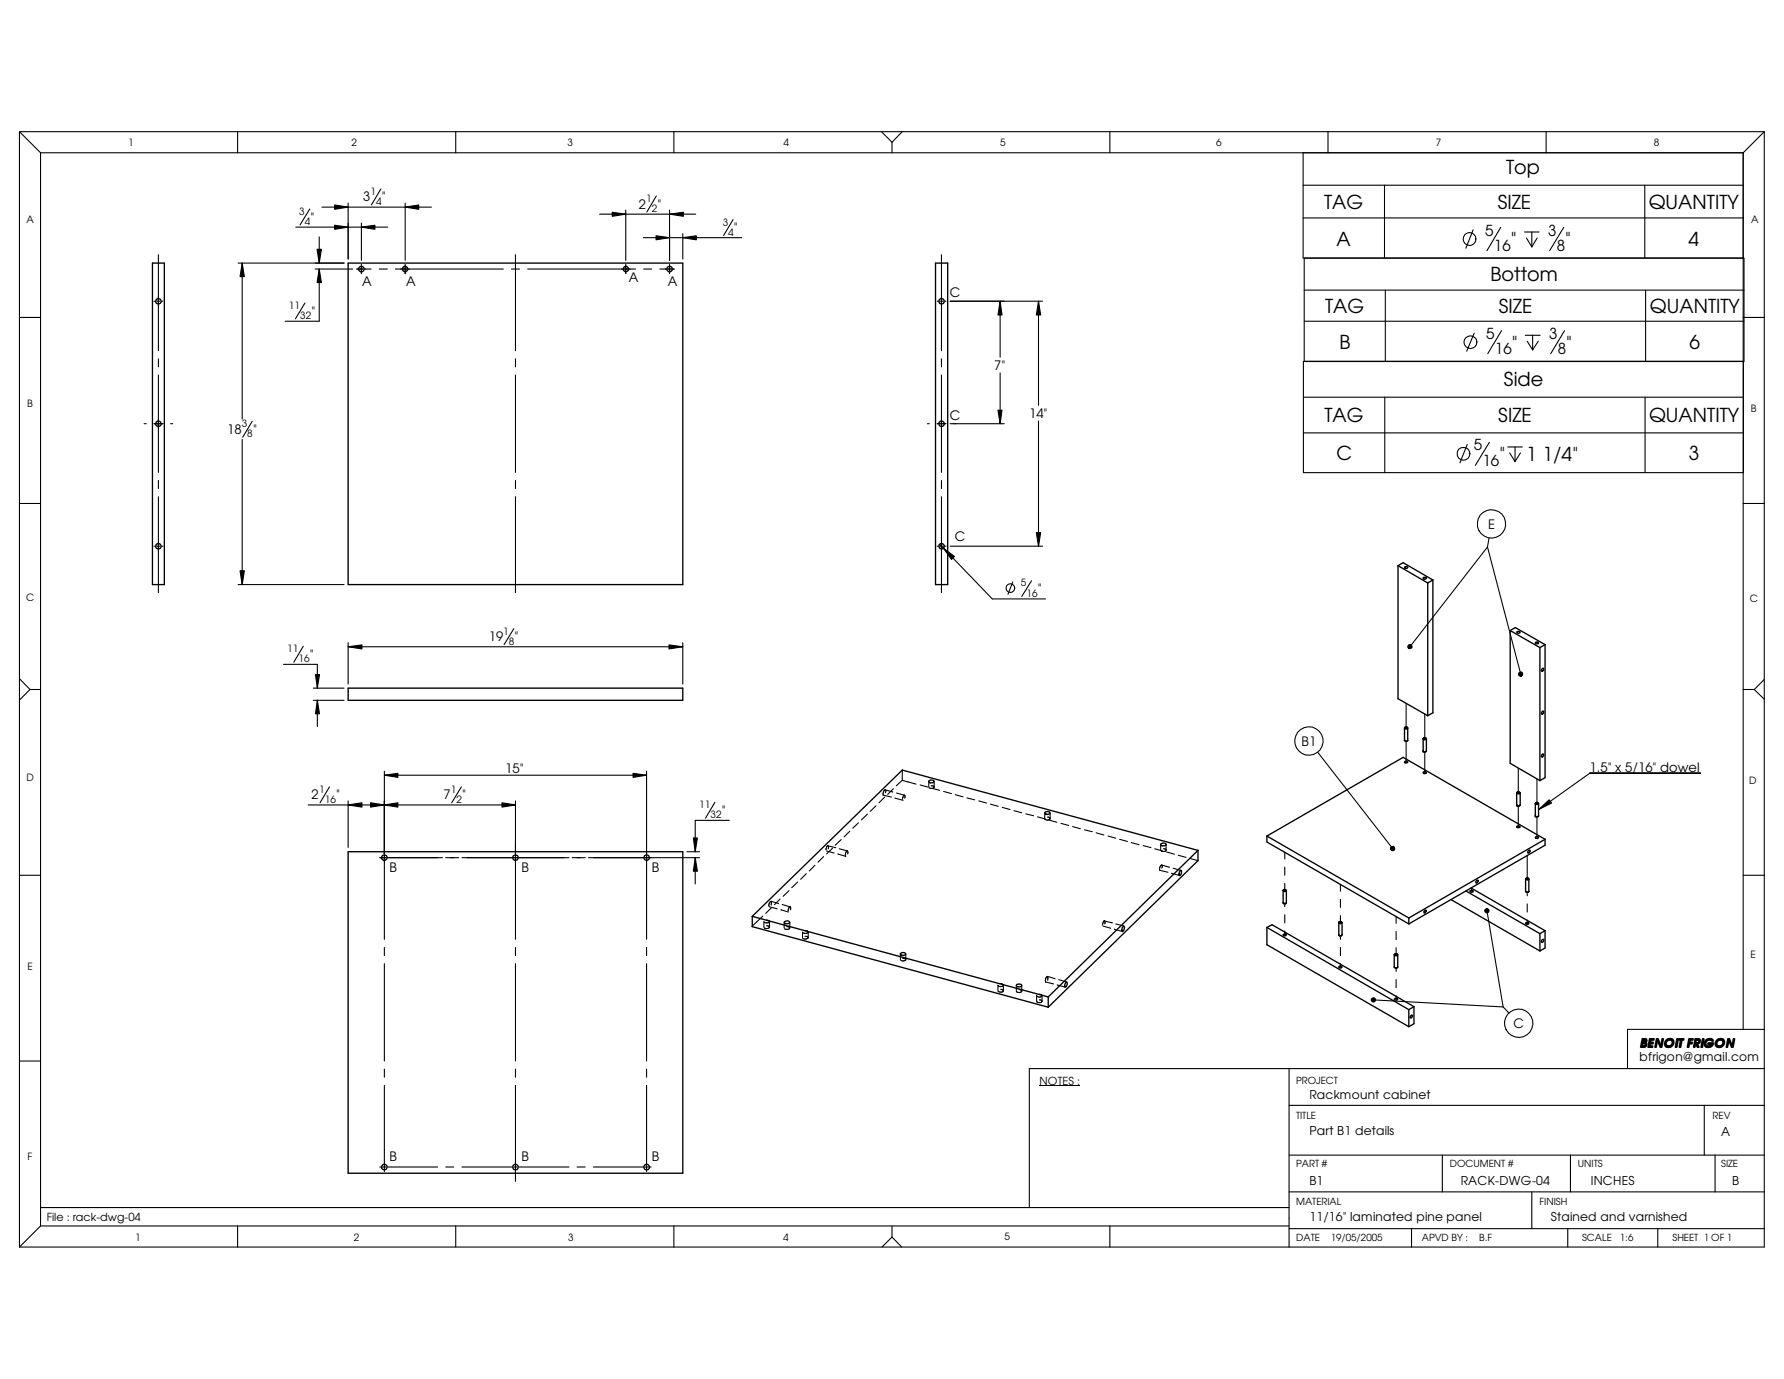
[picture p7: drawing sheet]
<svg xmlns="http://www.w3.org/2000/svg" width="279mm" height="216mm" viewBox="0 0 279 216" stroke-linecap="round" stroke-linejoin="round" font-family="sans-serif">
<g fill="none" stroke="#000" stroke-width=".17">
<path d="M3 20.6l3.3 3.3M3 20.6h273.3M3 20.6v174.6M6.3 23.9v168M6.3 23.9h266.7M24.8 39.9v15M37.2 20.6v3.3M46.3 35.6h14.4M48.5 32.7l-1.5 2.5M49.7 39h.6l-.3 2.2zM50 37.1v4.1M50.4 32.4h17.2"/>
<path d="M52.4 32.1l2.1 .3-2.1 .4zM52.4 35.3l2.1 .3-2.1 .3zM54.5 31.8v8.8M56.6 35.6l2.1-.3v.6zM56.6 34.9v5.9M59.6 29.6l-1.4 2.5M63.5 32.4l2.1-.3v.7zM63.5 31.8v9M71.4 20.6v3.3M80.7 39.9v15M93.9 33.5h15.1M95.9 33.2l2.1 .3-2.1 .4z"/>
<path d="M98 32.9v7.9M100.8 37.2h15.4M102.7 36.9l2.2 .3-2.2 .3zM102.8 30.7l-1.5 2.5M104.9 33.5l2.1-.3v.7zM104.9 32.9v7.9M105.5 20.6v3.3M106.9 37.2l2.2-.3v.6zM106.9 36.6v4M114.8 34.4l-1.5 2.5M138 20.6l1.7 1.7M139.7 22.3v1.6"/>
<path d="M141.3 20.6l-1.6 1.7M147.4 39.9v15M173.8 20.6v3.3M204.1 23.9v16.5h68.9M204.1 34.1h68.9M204.1 29h68.9M208 20.6v3.3M216.8 29v11.4M230.7 36l-1.1 2.9M235 35.6l-2.1 3.6M238.8 36.3h2.2M239.1 37.3l.8 1.4"/>
<path d="M239.9 36.3v2.4M240.7 37.3l-.8 1.4M242.1 20.6v3.3M244.9 35.6l-2.2 3.6M257.6 29v11.4M273 23.9v137.3M276.3 20.6v174.6h-273.3M276.3 20.6l-3.3 3.3M3 49.7h3.3M24.1 47.2h.2M24.6 47.2h.5M24.8 56.2v1.2"/>
<path d="M24.8 58.7v15.3M25.4 47.2h.1M37.3 41.2h16.6M37.9 41.2l.4 2.1h-.7zM37.9 41.2v24.4M47.8 47.5l-1.5 2.4M49.4 42.1h5.8M50 42.1l.3 2.1h-.6zM50 42.1v8.2h-5.3M55.9 42.1h.1M56.3 42.1h.6M56.6 41.4v.2"/>
<path d="M56.6 41.9v.5M56.6 42.7v.1M57.1 42.1h1M59.4 42.1h1.3M61.9 42.1h1M63.2 42.1h.5M63.5 41.4v.2M63.5 41.9v.5M63.5 42.7v.1M64 42.1h14.8M80.1 42.1h1.3M80.7 56.2v1.2"/>
<path d="M80.7 58.7v15.3M82.6 42.1h14.9M97.7 42.1h.6M98 41.4v.2M98 41.9v.5M98 42.7v.1M98.6 42.1h.9M100.8 42.1h1.3M103.3 42.1h1.1M104.6 42.1h.6M104.9 41.4v.2M104.9 41.9v.5"/>
<path d="M104.9 42.7v.1M105.4 42.1h.2M146.8 47.2h.1M147.2 47.2h.5M147.4 56.2v1.2M147.4 58.7v15.3M148 47.2h.2M148.8 47.2h14.5M156.6 47.2l.3 2.1h-.6zM156.6 47.2v8.7M156.6 58.4v7.9M162.6 47.2l.4 2.1h-.7z"/>
<path d="M162.6 47.2v16.3M204.1 56.6h68.9v17.4h-68.9zM204.3 40.4h68.8v16.2h-68.8zM204.3 50.3h68.8M204.3 45.4h68.8M217 45.4v11.2M230.9 52.2l-1.2 2.8M235.2 51.8l-2.2 3.6M238.9 52.5h2.3M239.2 53.4l.8 1.4M240 52.5v2.3M240.9 53.4l-.9 1.4"/>
<path d="M245 51.8l-2.1 3.6M257.7 45.4v11.2M273 49.7h3.3M3 78.8h3.3M22.6 66.3h.3M24.1 66.3h1.4M24.8 75.2v1.3M24.8 77.8v15M26.7 66.3h.4M37.9 68.8v22.7M39.5 66l-1.5 2.5M80.7 75.2v1.3"/>
<path d="M80.7 77.8v15M145.2 66.3h.3M146.8 66.3h1.4M147.4 75.2v1.3M147.4 77.8v15M148.8 66.3h8.5M156.3 64.2h.6l-.3 2.1zM162.6 65.9v19.6M204.1 67.8h68.9M204.1 62.2h68.9M216.9 62.2v11.8M229.8 69.6l-1.2 2.9"/>
<path d="M233.3 69.3l-2.2 3.6M236.1 70h2.3M236.4 70.9l.9 1.4M237.3 70v2.3M238.1 70.9l-.8 1.4M257.6 62.2v11.8M273 78.8h3.3M24.1 85.5h.2M24.6 85.5h.5M25.4 85.5h.1M37.3 91.5h16.6M37.6 89.4h.7l-.4 2.1z"/>
<path d="M80.5 98.4l-1.5 2.5M146.8 85.5h.1M147.2 85.2l8.2 8.6h8.3M147.2 85.5h.5M147.7 85.8l1.8 1.3-.5 .5zM148 85.5h.2M148.8 85.5h14.5M158.6 91.1l-.7 1.9M161.5 90.9l-1.5 2.5M162.3 83.4h.7l-.4 2.1zM233 85.6l5.2 19.9M233 85.6l-12.2 15.7"/>
<path d="M233.2 84.2l-.2 1.4M3 106.3l1.7 1.6M4.7 107.9h1.6M4.7 107.9l-1.7 1.7M44.4 104h5.3v3.7M47.5 101.2l-1.5 2.5M49.1 109.6h4.8M49.1 107.7h4.8M49.4 105.6h.6l-.3 2.1zM49.7 109.6l.3 2.2h-.6zM49.7 109.6v4.1M54.5 101.3l2.2-.3v.6z"/>
<path d="M54.5 100.6v6.5M54.5 101.3h52.4M104.8 101l2.1 .3-2.1 .3zM106.9 100.6v6.5M206.4 117.8l11.7 15M220.2 110.1v3.8M220.2 116.1v3.2M220.6 101a.34 .34 0 0 1 .4 0 .34 .34 0 0 1 .1 .5 .34 .34 0 0 1-.5 0l.2-.2-.2 .2-.1-.2zM223.1 111.8v3.8M223.1 117.7v3.3M237.9 105.4a.34 .34 0 0 1 .5-.1 .34 .34 0 0 1-.1 .6l-.1-.4 .1 .4h-.2a.32 .32 0 0 1-.3-.2 .32 .32 0 0 1 .1-.3zM273 107.9h1.7"/>
<path d="M274.7 107.9l1.6 1.6M276.3 106.4l-1.6 1.5M3 137h3.3M48.3 126h32.4M51.6 123.2l-1.5 2.5M54.5 126l2.2-.3v.7zM54.5 125.4v7.3M58 125.7l2.2 .3-2.2 .4zM59.5 134.3h.1M59.9 134.3h.6M60.2 126l2.1-.3v.7zM60.2 121.4l2.1-.3v.6z"/>
<path d="M60.2 120.7v13M60.2 134v.5M60.2 134.8v12.3M60.2 121.4h41.1M60.7 134.3h8.6M69.8 134.3h2M72.3 123.2l-1.6 2.5M72.3 134.3h16.8M78.6 125.7l2.1 .3-2.1 .4zM80.7 125.4v21.7M89.6 134.3h2.1M92.2 134.3h8.6"/>
<path d="M99.1 121.1l2.2 .3-2.2 .3zM101 134.3h.6M101.3 120.7v13M101.3 134v.5M101.3 134.8v12.3M101.8 134.3h7.8M107.6 133.3h2M108.6 131.2h.6l-.3 2.1zM108.9 134.3l.3 2.1h-.6zM108.9 134.3v4.1M112 125.6l-1.5 2.5M114.2 128.4h-5.3v4.9"/>
<path d="M123.6 139.4l-1 .9M124.9 138.1l-.9 .9M126.3 136.8l-.9 .9M127.6 135.5l-.9 .9M129 134.1l-.9 .9M129.5 133.2l1.1 .4M129.6 132.4l-.2 .7M129.6 132.4l.2 .1-.1 .4M129.6 132.4l1.3 .3M130.4 132.8l-.9 .9M131.2 133.7l1.3 .4M131.4 132.9l1.3 .3"/>
<path d="M131.7 131.4l-.9 .9M132.4 133.9h.1M132.8 133.7v-.3l-.1-.2-.2 .3-.1 .4M133.1 130.1l-.9 .9M134.5 128.8l-.9 .9M135.8 127.5l-.9 .9M137.2 126.2l-.9 .8M138.3 124.4h.1M138.4 124.5l1.2 .3M138.6 124.8l-.9 .9M138.6 124.1l.1-.3-.1-.1-.2 .2-.1 .5M138.6 123.7l1.2 .3"/>
<path d="M139.9 123.5l-.9 .9M140.2 125l1.2 .3M140.4 124.2l1.2 .3M141.3 122.2l-.9 .8M141.3 120.6v1.6M141.3 122.2l2.2 .6M141.7 125v-.4l-.1-.1-.2 .6M144.1 122.9l1.2 .3M145.5 122.3v.9M145.8 123l.3 .1 .2 .1M145.9 123.4l1.3 .3M146.3 123.2l-.3 .2-.5-.1"/>
<path d="M146.3 122.3v.9M147.8 123.9l1.2 .3M149.6 124.4l1.2 .4M151.4 124.9l1.3 .3M153.3 125.4l1.2 .3M155.1 125.9l1.2 .3M157 126.4l1.2 .3M158.8 126.9l1.2 .4M160.7 127.4l1.2 .3M162.5 127.9l1.2 .3M163.6 127.3v.8M164 127.9l.5 .2"/>
<path d="M164.3 128.4l1.2 .3M164.5 127.3v.9l-.4 .2-.5-.2M166.2 128.9l1.2 .3M168 129.4l1.2 .4M169.8 129.9l1.3 .3M171.7 130.4l1.2 .3M173.5 130.9l1.3 .3M175.3 131.4l1.3 .3M177.2 131.9l1.2 .3M179 132.4l1.3 .3M180.8 132.9l1.3 .3M181.6 136.1h.1"/>
<path d="M181.7 136.3l1.2 .3M181.8 132.2v.9M181.9 135.9l.1-.3-.1-.2-.2 .3-.1 .4M181.9 135.4l1.2 .4M182.2 132.9l.4 .1M182.6 132.2v1l-.6 .1-.2-.1M182.7 133.4l1.2 .3M183.5 136.7l1.2 .4M183.7 135.9l1.3 .4M184.5 133.9l1.3 .3M186.4 134.4l1.2 .3M201.2 133.4v1.1"/>
<path d="M201.2 135.8v1.2M201.2 138.3v1.1M209.9 138.5v1M217.8 132.7a.34 .34 0 0 1 .5-.1 .34 .34 0 0 1 0 .5l-.2-.3 .2 .3h-.4l-.1-.2zM230.5 139v.5M237.8 120.3v3.8M237.8 126.3v3.2M239.2 133.9v3.7M239.2 139.7v.6M240.7 122v3.8M240.7 127.9v3.2M241 126.7l1.6-1.5 .4 .5z"/>
<path d="M266.3 121.1h-17.3l-8 5.6M273 137h3.3M60.2 148.3v1.3M60.2 150.9v15.2M80.7 148.3v1.3M80.7 150.9v15.2M101.3 148.3v1.3M101.3 150.9v15.2M119.5 143.4l-1.7 1.6M119.6 144.3v.9M120.1 144.1h.3l.1 .3-.2 .1-.6-.1M120.1 144.9l.3 .1 .1 .2-.3 .2-.5-.2"/>
<path d="M120.5 144.3v.9M120.5 142l1.2 .3M120.7 141.1l1.2 .4M120.8 141.6h.1M120.8 141.6v-.4a.29 .29 0 0 0-.3 .1 .29 .29 0 0 0-.1 .3v.3M120.8 142.1l-.9 .9M122.2 140.8l-.9 .8M122.3 142.5l1.2 .3M122.5 141.6l1.2 .4M122.8 144.4v.9M123.2 145.1h.3l.2 .2M123.7 145.3l-.3 .2h-.3l-.2-.1"/>
<path d="M123.7 144.4v.9M123.8 142.5v-.5h-.1l-.2 .2-.1 .4M125.7 145.9v.9M126.1 145.7l.3 .1 .2 .2-.4 .1-.5-.1M126.1 146.6h.3l.2 .2M126.6 146.8l-.4 .2-.5-.1M126.6 145.9v.9M141 149.4v.8M141.4 150l.3 .1 .2 .1M141.9 149.4v.9l-.4 .2-.4-.2M156.3 154.2v.9M156.7 154l.4 .2v1l-.2 .1-.6-.1"/>
<path d="M156.7 154.9l.4 .2M157.1 154.3a.62 .62 0 0 1-.8 0M159.2 154.3v.9M159.6 154.9l.4 .2M160 154.3v.9l-.4 .2-.4-.2M162.3 155.9a.58 .58 0 0 0 .9 0M162.3 155.9v.9M162.8 155.7l.4 .1v1l-.2 .2h-.4l-.3-.2M162.8 156.5h.2l.2 .2M163.7 153.6h.1M163.8 153.8l1.2 .3M164 152.9l1.2 .3"/>
<path d="M164.1 153.3h.1M164.1 153.3v-.3a.29 .29 0 0 0-.3 .1 .29 .29 0 0 0-.1 .3v.2M165.6 154.2l1.2 .4M165.8 153.4l1.2 .4M172.8 145l1.1 .3M172.9 144.2l-.2 .6M172.9 144.2l.2 .1-.1 .4M172.9 144.2l1.3 .3M174.5 145.5l1.3 .3M174.8 144.7l1.2 .3M201.2 141.4v.5M201.2 143.2v1.3"/>
<path d="M201.2 145.8v.6M209.9 140.8v1.3M209.9 143.3v1.1M209.9 146.5v.6M209.9 148.3v1.3M209.9 150.9v.5M214.9 156.3a.33 .33 0 0 1 .5 .1 .33 .33 0 0 1-.2 .5 .33 .33 0 0 1-.4-.4h.3h-.3zM215.1 156.5l20.3 1.1M218.7 143.5v1.1M218.7 145.8v1.3M218.7 148.4v1.1M218.7 151.6v.5"/>
<path d="M218.7 153.4v1.2M218.7 155.9v.5M232.5 142.5l.3-.3 .1 .4-.1-.4a.34 .34 0 0 1 .4 .4 .34 .34 0 0 1-.4 .3 .34 .34 0 0 1-.3-.4zM232.9 142.6l2.5 15M235.4 157.6l.9 1M239.2 141.5v1.3M239.2 144.1v.5M3 166.1h3.3M60.2 167.4v1.3M60.2 169.9v12.3M80.7 167.4v1.3M80.7 169.9v15.1"/>
<path d="M101.3 167.4v1.3M101.3 169.9v12.3M201.9 167.3v27.9M201.9 173.1h74.4M266.9 173.1v7.7M276.3 167.3h-115.1v21.8M276.3 161.2h-21.4v6.1M6.3 191.9h195.6M6.3 189.1h195.6M6.3 191.9l-3.3 3.3M37.2 191.9v3.3M59.5 182.7h.1"/>
<path d="M59.9 182.7h.6M60.2 182.5v.5M60.2 183.3v.1M60.7 182.7h7.8M69.8 182.7h1.3M71.4 191.9v3.3M72.3 182.7h7.9M80.5 182.7h.5M81.3 182.7h7.8M90.4 182.7h1.3M92.9 182.7h7.9M101 182.7h.6"/>
<path d="M101.3 182.5v.5M101.3 183.3v.1M101.8 182.7h.2M105.5 191.9v3.3M139.7 191.9v1.8M139.7 193.7l-1.6 1.5M139.7 193.7l1.5 1.5M173.8 191.9v3.3M201.9 180.8h74.4M201.9 192.4h74.4M201.9 186.6h74.4M221.1 192.4v2.8"/>
<path d="M225.9 180.8v5.8M239.9 186.6v5.8M245.5 192.4v2.8M246 180.8v5.8M259.6 192.4v2.8M268.6 180.8v5.8"/>
<circle cx="230.1" cy="37.4" r="1"/>
<circle cx="230.3" cy="53.6" r="1"/>
<circle cx="229.2" cy="71" r="1.01"/>
<circle cx="158.2" cy="92.1" r=".68"/>
<circle cx="233.6" cy="82" r="2.22"/>
<circle cx="205" cy="116" r="2.23"/>
<circle cx="237.9" cy="160.2" r="2.23"/>
</g>
<g fill="none" stroke="#000" stroke-width=".21">
<path d="M23.9 41.2h1.8v50.3h-1.8zM54.5 41.2h52.4v50.3h-52.4zM146.5 41.2h1.9v50.3h-1.9zM218.9 88.6v20.8l4.7 2.7M218.9 88.6l4.7 2.7M218.9 88.6l.9-.5 4.6 2.7M220 88.8a.23 .23 0 0 1 .3-.1 .23 .23 0 0 1 .1 .2l-.3 .1zM222.9 90.5l.4-.1a.22 .22 0 0 1-.1 .3 .22 .22 0 0 1-.3-.1zM223.6 91.3v20.8M224.4 90.8v20.8l-.8 .5M224.4 90.8l-.8 .5M236.5 98.7l.8-.4 4.7 2.6"/>
<path d="M236.5 98.7l4.7 2.7M236.5 98.7v20.8l4.7 2.7M237.6 98.9l.3-.1 .2 .2a.33 .33 0 0 1-.6 0zM54.5 107.7h52.4v1.9h-52.4zM220 114v-.2h.4l.1 .2M220 115.9v.1a.28 .28 0 0 0 .2 .1 .28 .28 0 0 0 .3-.2M220 114l.1 .1 .4-.1M220 115.9l.1 .1 .4-.1M220 119.3l.1-.1h.3a.17 .17 0 0 1 0 .2 .17 .17 0 0 1-.2 0zM220 114v1.9M220 115.9h.1M220 114h.1"/>
<path d="M220 113.9l.3-.1 .1 .2h-.2zM220.5 114v1.9M222.9 117.6h.1M222.9 117.6l.2 .1 .3-.1M222.9 115.6a.17 .17 0 0 1 .2-.1 .17 .17 0 0 1 .2 .2zM223.4 115.7l-.2-.2-.3 .1v2M223.4 117.6l-.1 .1h-.3l-.1-.1M223.4 115.7l-.2 .1-.3-.1M223.4 115.7v1.9M240.5 100.6a.28 .28 0 0 1 .2-.1 .28 .28 0 0 1 .3 .2l-.4 .1zM241.2 101.4v20.8M241.5 111.4l.1-.1a.23 .23 0 0 1 .1 .3 .23 .23 0 0 1-.3 .2z"/>
<path d="M241.6 104.6a.22 .22 0 0 1 .2 .3 .22 .22 0 0 1-.3 .2l-.1-.1zM241.6 118.1a.22 .22 0 0 1 .2 .2 .22 .22 0 0 1-.3 .2l-.1-.1zM242 100.9v20.9l-.8 .4M242 100.9l-.8 .5M54.5 133.3h52.4v50.4h-52.4zM145.5 122.3a.48 .48 0 0 1 .8 .1l-.3 .2h-.3zM163.7 127.1a.55 .55 0 0 1 .8 .2 .52 .52 0 0 1-.9 0zM181.8 132.1a.48 .48 0 0 1 .8 .2l-.6 .1-.2-.1zM184.8 136.3h.2v.4l-.2 .4h-.1v-.6zM187.6 133.1l-23.4 23M187.6 133.1v1.6l-23.4 23M187.6 133.1l-46.3-12.5-23.5 22.9"/>
<path d="M198.4 130.9l22.2 12.8M198.4 130.9l21.4-12.3 22.2 12.8M198.4 130.9v.9l22.2 12.9M201 139.4a.26 .26 0 0 1 .2-.2 .26 .26 0 0 1 .3 .2M201 139.4l.1 .2h.2l.2-.2M201 139.4v2l.3 .1 .2-.1M201 139.4l.4-.1-.1 .2h-.2zM201.5 139.4v2M222.9 120.9l.3-.1 .2 .2-.4 .1-.1-.1zM229.6 139.5l11.6 6.7M230.2 139.5l.4-.1 .1 .2-.3 .1zM230.4 139l11.6 6.7"/>
<path d="M231.2 137.9l.1-.1a.24 .24 0 0 1 .2 .2 .24 .24 0 0 1-.2 .3l-.2-.1zM237.5 124.1l.3-.1 .3 .1M237.5 124.1l.1 .1a.3 .3 0 0 0 .5-.1M237.5 126l.1 .1a.3 .3 0 0 0 .5-.1M237.5 124.1v1.9M237.5 126l.1 .1M237.6 126.1h.1M237.6 129.3a.25 .25 0 0 1 .3 0 .25 .25 0 0 1 .1 .2h-.4l-.1-.1zM237.7 124l.3 .1-.3 .1-.1-.1zM238.1 126l-.1 .1a.26 .26 0 0 1-.2 .1 .26 .26 0 0 1-.2-.1M238.1 124.1v1.9M238.9 137.6l.2-.1h.3v.1"/>
<path d="M238.9 139.5l.2 .2h.3v-.2M238.9 137.6l.1 .2h.3l.1-.2M238.9 139.5l.1 .2h.3l.1-.2M238.9 137.6v1.9M239 137.5h.3l.1 .1-.3 .1zM239.4 133.2v-.1a.23 .23 0 0 1 .2 .3 .23 .23 0 0 1-.3 .1zM239.4 137.6v1.9M240.5 127.8h.1M240.5 127.7l.1 .1h.3l.1-.1M240.5 131.1l.3-.1 .2 .1a.29 .29 0 0 1-.5 0zM240.5 125.7l.3-.1 .1 .2-.3 .1zM241 125.8l-.2-.2-.3 .2v2"/>
<path d="M241 127.7l-.2 .2-.3-.1M241 125.8l-.1 .1h-.4M241 125.8v1.9M242 131.4v.9l-21.4 12.4M242 131.4l-21.4 12.3M117.8 143.5v1.6l46.4 12.6M117.8 143.5l46.4 12.6M122.9 144.3a.46 .46 0 0 1 .8 .2l-.3 .1h-.3l-.2-.1zM141 149.3a.53 .53 0 0 1 .9 .1l-.3 .2h-.4zM159.2 154.2a.51 .51 0 0 1 .8 .1 .52 .52 0 0 1-.8 0zM164.2 156.1v1.6M166.9 153.8h.2v.3l-.2 .5a.51 .51 0 0 1 0-.8z"/>
<path d="M175.8 145.2l.2-.2a.48 .48 0 0 1-.3 .8zM198.4 145.2v2.7l22.2 12.8M198.4 145.2l22.2 12.9M198.4 145.2l.8-.4 22.2 12.8M201 141.3l.2 .2 .3-.1M201 146.3h.1a.2 .2 0 0 1 .2-.1 .2 .2 0 0 1 .1 .2l-.4 .1zM209.7 144.4a.3 .3 0 0 1 .5 0M209.7 146.3l.2 .3 .3-.3M209.7 144.4v.1a.29 .29 0 0 0 .5-.1M209.7 146.3v.1a.29 .29 0 0 0 .5-.1M209.7 151.3h.3l.2 .1-.4 .2-.1-.1zM209.7 144.4v1.9"/>
<path d="M209.7 144.4h.4a.19 .19 0 0 1-.2 .1 .19 .19 0 0 1-.2-.1zM210.2 144.4v1.9M218.4 149.5l.2-.2 .3 .2M218.4 149.5l.2 .1 .3-.1M218.4 149.5v1.9a.3 .3 0 0 0 .2 .2 .3 .3 0 0 0 .3-.2M218.4 151.4l.1 .2h.3l.1-.2M218.4 156.4l.3-.1 .2 .1a.24 .24 0 0 1-.3 .2 .24 .24 0 0 1-.2-.2zM218.9 149.5v1.9M220.6 143.7v1M220.6 158.1v2.6M220.9 159.1l.2-.2 .1 .1v.2l-.2 .2-.1-.1zM221.4 157.6l-.8 .5"/>
<path d="M221.4 157.6v2.7l-.8 .4M223.1 142.6l.1-.1a.24 .24 0 0 1 .2 .2 .24 .24 0 0 1-.3 .3l-.1-.1zM227.2 140.8l14 8.1M238.9 144.5h.5a.23 .23 0 0 1-.2 .3 .23 .23 0 0 1-.3-.3zM241.2 146.2v2.7M241.5 147.2l.1-.1a.24 .24 0 0 1 .1 .3 .24 .24 0 0 1-.3 .1zM242 145.7v2.7l-.8 .5M242 145.7l-.8 .5"/>
<circle cx="24.8" cy="47.2" r=".43"/>
<circle cx="56.6" cy="42.1" r=".42"/>
<circle cx="63.4" cy="42.1" r=".41"/>
<circle cx="98" cy="42.1" r=".42"/>
<circle cx="104.9" cy="42.1" r=".42"/>
<circle cx="147.5" cy="47.2" r=".42"/>
<circle cx="24.8" cy="66.3" r=".43"/>
<circle cx="147.5" cy="66.3" r=".42"/>
<circle cx="24.8" cy="85.5" r=".43"/>
<circle cx="147.5" cy="85.5" r=".42"/>
<circle cx="60.2" cy="134.3" r=".44"/>
<circle cx="80.7" cy="134.3" r=".43"/>
<circle cx="101.3" cy="134.3" r=".42"/>
<circle cx="218.6" cy="149.4" r=".16"/>
<circle cx="60.2" cy="182.7" r=".42"/>
<circle cx="80.7" cy="182.7" r=".43"/>
<circle cx="101.3" cy="182.7" r=".42"/>
</g>
<g fill="#000">
<path d="M52.4 32.1l2.1 .3-2.1 .4zM52.4 35.3l2.1 .3-2.1 .3zM56.6 35.6l2.1-.3v.6zM63.5 32.4l2.1-.3v.7zM95.9 33.2l2.1 .3-2.1 .4zM102.7 36.9l2.2 .3-2.2 .3zM104.9 33.5l2.1-.3v.7zM106.9 37.2l2.2-.3v.6zM37.9 41.2l.4 2.1h-.7zM49.7 39h.6l-.3 2.2zM50 42.1l.3 2.1h-.6zM156.6 47.2l.3 2.1h-.6z"/>
<path d="M162.6 47.2l.4 2.1h-.7zM156.3 64.2h.6l-.3 2.1zM37.6 89.4h.7l-.4 2.1zM147.7 85.8l1.8 1.3-.5 .5zM162.3 83.4h.7l-.4 2.1zM49.7 109.6l.3 2.2h-.6zM49.4 105.6h.6l-.3 2.1zM54.5 101.3l2.2-.3v.6zM104.8 101l2.1 .3-2.1 .3zM54.5 126l2.2-.3v.7zM58 125.7l2.2 .3-2.2 .4zM60.2 126l2.1-.3v.7z"/>
<path d="M60.2 121.4l2.1-.3v.6zM78.6 125.7l2.1 .3-2.1 .4zM99.1 121.1l2.2 .3-2.2 .3zM108.9 134.3l.3 2.1h-.6zM108.6 131.2h.6l-.3 2.1zM241 126.7l1.6-1.5 .4 .5z"/>
<path d="M220.6 101a.34 .34 0 0 1 .4 0 .34 .34 0 0 1 .1 .5 .34 .34 0 0 1-.5 0l.2-.2-.2 .2-.1-.2z" fill-rule="evenodd"/>
<path d="M237.9 105.4a.34 .34 0 0 1 .5-.1 .34 .34 0 0 1-.1 .6l-.1-.4 .1 .4h-.2a.32 .32 0 0 1-.3-.2 .32 .32 0 0 1 .1-.3z" fill-rule="evenodd"/>
<path d="M217.8 132.7a.34 .34 0 0 1 .5-.1 .34 .34 0 0 1 0 .5l-.2-.3 .2 .3h-.4l-.1-.2z" fill-rule="evenodd"/>
<path d="M214.9 156.3a.33 .33 0 0 1 .5 .1 .33 .33 0 0 1-.2 .5 .33 .33 0 0 1-.4-.4h.3h-.3z" fill-rule="evenodd"/>
<path d="M232.5 142.5l.3-.3 .1 .4-.1-.4a.34 .34 0 0 1 .4 .4 .34 .34 0 0 1-.4 .3 .34 .34 0 0 1-.3-.4z" fill-rule="evenodd"/>
</g>
<path d="M162.8 170h6.4" fill="none" stroke="#000" stroke-width=".16"/>
<g font-size="3">
<text x="235.9" y="27.3">Top</text>
<text x="207.4" y="32.7">TAG</text>
<text x="234.6" y="32.7">SIZE</text>
<text x="258.2" y="32.7">QUANTITY</text>
<text x="209.3" y="38.4">A</text>
<text x="236.6" y="38.6">&quot;</text>
<text x="245.2" y="38.6">&quot;</text>
<text x="264.5" y="38.4">4</text>
<text x="233.4" y="44">Bottom</text>
<text x="207.5" y="49">TAG</text>
<text x="234.7" y="49">SIZE</text>
<text x="258.4" y="49">QUANTITY</text>
<text x="209.8" y="54.6">B</text>
<text x="236.8" y="54.7">&quot;</text>
<text x="245.3" y="54.7">&quot;</text>
<text x="264.6" y="54.6">6</text>
<text x="235.5" y="60.5">Side</text>
<text x="207.4" y="66.1">TAG</text>
<text x="234.7" y="66.1">SIZE</text>
<text x="258.3" y="66.1">QUANTITY</text>
<text x="209.3" y="72.1">C</text>
<text x="234.8" y="72.2">&quot;</text>
<text x="239" y="72.2">1 1/4&quot;</text>
<text x="264.5" y="72.1">3</text>
</g>
<g font-size="2.4">
<text x="232.6" y="36.9">5</text>
<text x="233.9" y="39.2">16</text>
<text x="242.5" y="36.9">3</text>
<text x="243.8" y="39.2">8</text>
<text x="232.7" y="53.1">5</text>
<text x="242.6" y="53.1">3</text>
<text x="234.1" y="55.4">16</text>
<text x="244" y="55.4">8</text>
<text x="230.8" y="70.5">5</text>
<text x="232.2" y="72.9">16</text>
</g>
<g font-size="2">
<text x="48.6" y="34.7">&quot;</text>
<text x="56.9" y="31.5">3</text>
<text x="59.8" y="31.5">&quot;</text>
<text x="100" y="32.7">2</text>
<text x="103" y="32.7">&quot;</text>
<text x="114.9" y="36.4">&quot;</text>
<text x="56.7" y="44.7">A</text>
<text x="63.6" y="44.7">A</text>
<text x="98.5" y="44.2">A</text>
<text x="104.6" y="44.7">A</text>
<text x="148.8" y="46.6">C</text>
<text x="48.8" y="49.4">&quot;</text>
<text x="155.7" y="58">7&quot;</text>
<text x="148.8" y="65.7">C</text>
<text x="161.2" y="65.5">14&quot;</text>
<text x="35.6" y="67.9">18</text>
<text x="39.6" y="67.9">&quot;</text>
<text x="233" y="82.8">E</text>
<text x="149.6" y="84.7">C</text>
<text x="162.6" y="92.9">&quot;</text>
<text x="76.5" y="100.4">19</text>
<text x="80.6" y="100.4">&quot;</text>
<text x="48.5" y="103.1">&quot;</text>
<text x="203.8" y="116.8">B1</text>
<text x="48.8" y="125.1">2</text>
<text x="52.7" y="125.1">&quot;</text>
<text x="69.5" y="125.1">7</text>
<text x="72.4" y="125.1">&quot;</text>
<text x="79.1" y="120.9">15&quot;</text>
<text x="249" y="120.8">1.5&quot; x 5/16&quot; dowel</text>
<text x="113" y="127.6">&quot;</text>
<text x="61" y="136.5">B</text>
<text x="81.7" y="136.5">B</text>
<text x="102.1" y="136.5">B</text>
<text x="237" y="161">C</text>
<text x="61" y="181.8">B</text>
<text x="81.7" y="181.8">B</text>
<text x="102.1" y="181.8">B</text>
</g>
<g font-size="1.9">
<text x="256.8" y="166.1">bfrigon@gmail.com</text>
<text x="256.9" y="164">BENOIT FRIGON</text>
<text x="205.1" y="172">Rackmount cabinet</text>
<text x="205.1" y="177.7">Part B1 details</text>
<text x="269.6" y="177.8">A</text>
<text x="205.1" y="185.5">B1</text>
<text x="228.8" y="185.5">RACK-DWG-04</text>
<text x="249.1" y="185.5">INCHES</text>
<text x="271.3" y="185.5">B</text>
<text x="205.1" y="191.2">11/16&quot; laminated pine panel</text>
<text x="242.9" y="191.2">Stained and varnished</text>
</g>
<g font-size="1.7">
<text x="162.8" y="169.8">NOTES :</text>
<text x="7.3" y="191.2">File : rack-dwg-04</text>
</g>
<g font-size="1.6">
<text x="20.1" y="22.9">1</text>
<text x="55" y="22.9">2</text>
<text x="88.9" y="22.9">3</text>
<text x="122.7" y="22.9">4</text>
<text x="156.6" y="22.9">5</text>
<text x="190.5" y="22.9">6</text>
<text x="224.9" y="22.9">7</text>
<text x="259" y="22.9">8</text>
<text x="4.1" y="35">A</text>
<text x="46.9" y="33.7">3</text>
<text x="47.8" y="35.2">4</text>
<text x="58" y="30.5">1</text>
<text x="58.9" y="32.1">4</text>
<text x="101.2" y="31.6">1</text>
<text x="102.1" y="33.2">2</text>
<text x="113.2" y="35.3">3</text>
<text x="274.2" y="35">A</text>
<text x="114" y="36.9">4</text>
<text x="45.3" y="48.3">11</text>
<text x="47" y="50">32</text>
<text x="4.3" y="63.8">B</text>
<text x="274.2" y="64.4">B</text>
<text x="37.9" y="66.9">3</text>
<text x="38.7" y="68.5">8</text>
<text x="4.1" y="94.1">C</text>
<text x="159.9" y="91.8">5</text>
<text x="160.8" y="93.4">16</text>
<text x="274" y="94.3">C</text>
<text x="78.8" y="99.4">1</text>
<text x="79.7" y="100.9">8</text>
<text x="45" y="102.1">11</text>
<text x="46.7" y="103.7">16</text>
<text x="4.1" y="122.3">D</text>
<text x="50" y="124.1">1</text>
<text x="50.9" y="125.7">16</text>
<text x="70.6" y="124.1">1</text>
<text x="71.5" y="125.7">2</text>
<text x="273.9" y="122.8">D</text>
<text x="109.5" y="126.5">11</text>
<text x="111.3" y="128.1">32</text>
<text x="274.2" y="149.9">E</text>
<text x="4.3" y="151.9">E</text>
<text x="4.3" y="181.6">F</text>
<text x="21.2" y="194.2">1</text>
<text x="55.4" y="194.2">2</text>
<text x="89" y="194.2">3</text>
<text x="122.6" y="194.2">4</text>
<text x="157.3" y="194.1">5</text>
</g>
<g font-size="1.5">
<text x="203" y="169.8">PROJECT</text>
<text x="203" y="175.3">TITLE</text>
<text x="268.2" y="175.2">REV</text>
<text x="203" y="182.8">PART #</text>
<text x="227.1" y="182.8">DOCUMENT #</text>
<text x="247.1" y="182.8">UNITS</text>
<text x="269.6" y="182.8">SIZE</text>
<text x="203" y="188.7">MATERIAL</text>
<text x="241.1" y="188.7">FINISH</text>
<text x="203" y="194.3">DATE</text>
<text x="208.4" y="194.3">19/05/2005</text>
<text x="222.7" y="194.3">APVD BY :</text>
<text x="231.6" y="194.3">B.F</text>
<text x="247.8" y="194.3">SCALE</text>
<text x="253.7" y="194.3">1:6</text>
<text x="262" y="194.3">SHEET 1 OF 1</text>
</g>
</svg>
